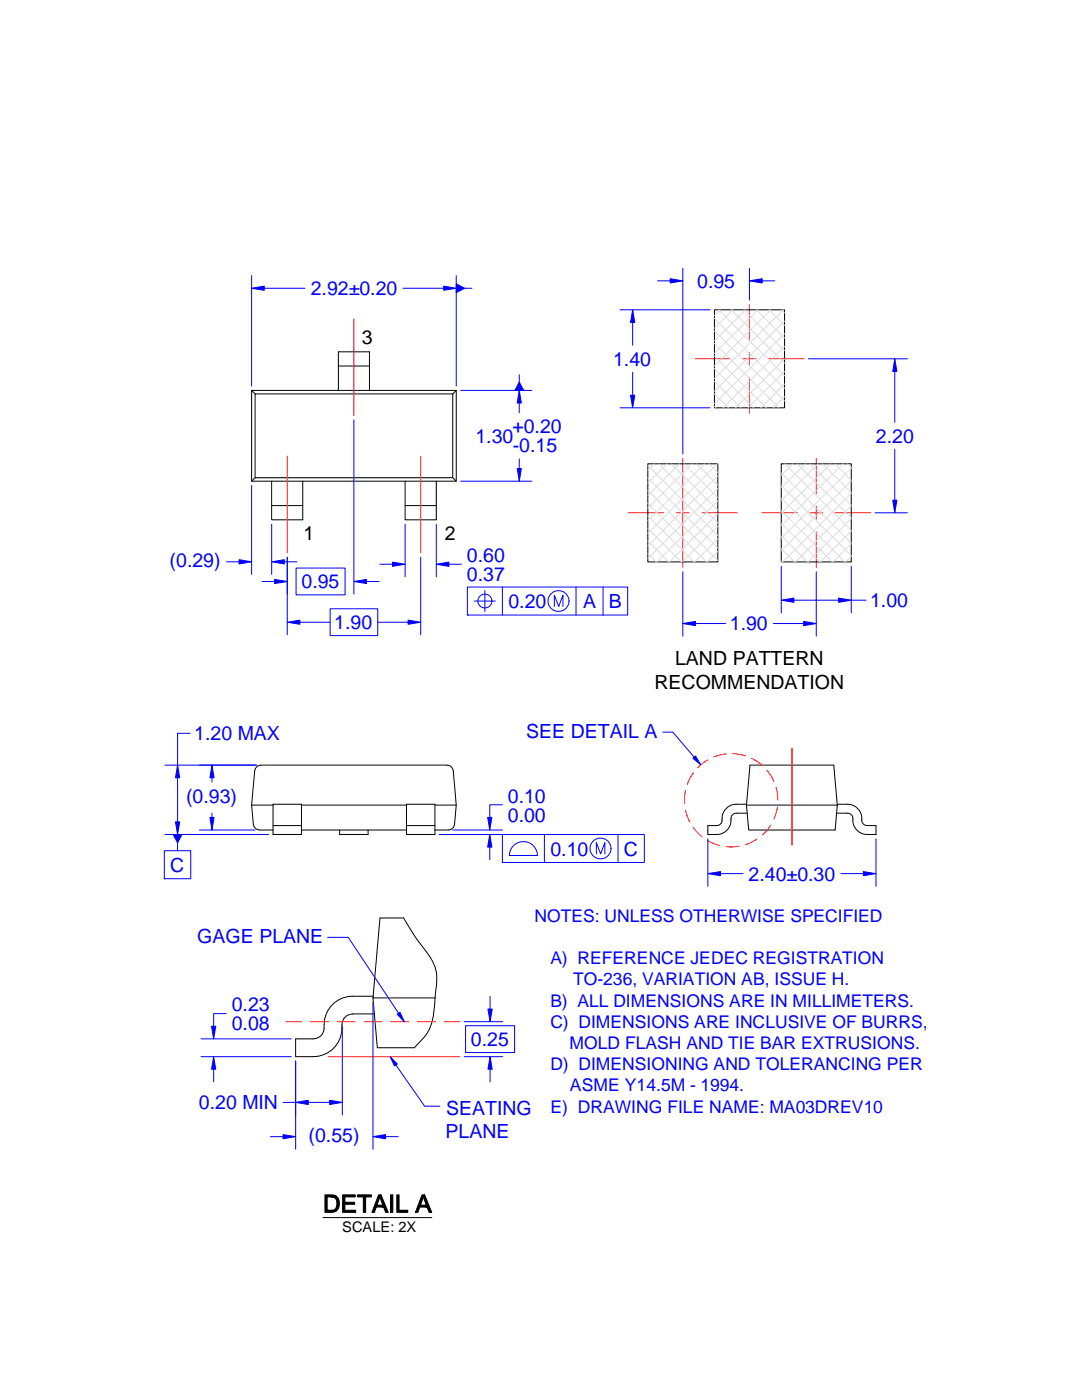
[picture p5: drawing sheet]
<svg xmlns="http://www.w3.org/2000/svg" width="216mm" height="279mm" viewBox="0 0 216 279" stroke-linecap="round" stroke-linejoin="round" font-family="sans-serif">
<g fill="none" stroke="#000" stroke-width=".2">
<path d="M50.2 77.9l.7 .7M50.2 77.9h40.8v18.1h-40.8zM50.9 78.6h39.4v16.7h-39.4zM67.5 77.9v-7.7h6.2v7.7M67.5 73h6.2M91 77.9l-.7 .7M50.9 95.3l-.7 .7M54.2 96v7.7h6.2v-7.7M80.8 96v7.7h6.3v-7.7M90.3 95.3l.7 .7M54.2 100.9h6.2M80.8 100.9h6.3"/>
<path d="M50.2 160.7h4.3M50.6 164.5l.1 .5 .4 .4 .7 .2M51.8 165.7h2.7M54.5 160.5h5.7v6h-5.7zM54.5 164.8h5.7M60.2 160.7h20.9M60.2 165.7h20.9M67.8 165.7v.8h5.6v-.8M81.1 164.8h5.7M81.1 160.5h5.7v6h-5.7zM86.8 165.7h2.7M86.8 160.7h4.2l-.6-6.9-.1-.4-.6-.6-.5-.1h-37.4l-.7 .4-.3 .7-.6 6.9 .3 3.8"/>
<path d="M91 160.7l-.4 4.1-.4 .6-.7 .2M148.9 160.7h18.2M148.9 160.7l.7-8h16.8l.7 8M149 160.5a4.7 4.7 0 0 0-4.1 .8 3.3 3.3 0 0 0-.8 2.6 1.09 1.09 0 0 1-1.1 .9h-1.8v1.7a4.4 4.4 0 0 0 3.8-.8 3.3 3.3 0 0 0 .9-2.6 1.09 1.09 0 0 1 1-.8h2.2M167.1 160.5a4.7 4.7 0 0 1 4 .8 3.3 3.3 0 0 1 .9 2.6 1.09 1.09 0 0 0 1 .9h1.8v1.7a4.4 4.4 0 0 1-3.8-.8 3.3 3.3 0 0 1-.8-2.6 1.09 1.09 0 0 0-1.1-.8h-2.2M167.1 160.7l-.5 5h-17.2l-.5-5"/>
</g>
<g fill="none" stroke="#f00" stroke-width=".2">
<path d="M70.6 63.6v19.3M57.3 91v19.3M83.9 91v19.3M136.8 157.8l-.2 2.6M138.3 154.2l-1.2 2.3M141.2 151.7l-.9 .6-1.1 .9M144.9 150.5l-2.5 .6M146.2 150.4l2.6 .5M150 151.3l2.1 1.5M153 153.7l1.4 2.2M154.9 157.1l.3 2.6M158 149.3v19.3"/>
<path d="M136.8 161.6l.9 2.5M138.3 165.2l1.8 1.8M141.2 167.8l1.3 .6 1.1 .3M147.5 168.9l-2.6 .1M151.1 167.4l-2.3 1.2M153.8 164.7l-1.7 1.9M155.1 161l-.7 2.5"/>
</g>
<path d="M138.3 151.3l.5-.4 1 1.7z" fill="#00f"/>
<path d="M132.2 146.1h2.1l4.2 5M138.3 151.3l.5-.4 1 1.7z" fill="none" stroke="#00f" stroke-width=".2"/>
<path d="M74.5 198.8h-4.1a5.7 5.7 0 0 0-5.7 5.7M86.8 199.2h-12.4l1.4-16h4.7a64.2 64.2 0 0 0 5.4 7.9 8.1 8.1 0 0 1 1.1 6.5 24.9 24.9 0 0 1-1.3 7.8 14.4 14.4 0 0 1-3 3.7h-7.4l-.9-9.9M64.7 204.5a2.26 2.26 0 0 1-2.2 2.8h-3.5M70.4 202.4a2.26 2.26 0 0 0-2.2 2.8 5.7 5.7 0 0 1-5.7 5.7h-3.5M70.4 202.4h4.3" fill="none" stroke="#000" stroke-width=".2"/>
<path d="M65.6 210.9h26.2" fill="none" stroke="#f00" stroke-width=".2"/>
<path d="M91 56.6l1.7 .9-1.7 .9z" fill="#00f"/>
<path d="M91 56.6l1.7 .9-1.7 .9zM91 57.5h3.2M103.6 74.8v3.1" fill="none" stroke="#00f" stroke-width=".2"/>
<path d="M103.6 76.3l.9 1.6h-1.8z" fill="#00f"/>
<path d="M103.6 76.3l.9 1.6h-1.8z" fill="none" stroke="#00f" stroke-width=".2"/>
<path d="M77.9 210.9l1.4 1.4-.6 .4z" fill="#00f"/>
<path d="M77.9 210.9l1.4 1.4-.6 .4zM79 212.5l5.7 8.3h3.1" fill="none" stroke="#00f" stroke-width=".2"/>
<g fill="#000" stroke="#000" stroke-width=".2">
<path d="M64.8 238.5a3.3 3.3 0 0 1 2.3 .2l-1.8 .2v2.6l1.8 .2-.9 .3h-1.4z" fill-rule="evenodd"/>
<path d="M66 238.9l1.2-.1a2.12 2.12 0 0 1-.1 2.9l-1.8-.2a1.86 1.86 0 0 0 1.6-.2 1.72 1.72 0 0 0-.3-2.3z" fill-rule="evenodd"/>
<path d="M68.4 238.5h2.5v.4h-2.1v1h2v.4h-2v1.2h2.2v.5h-2.6z" fill-rule="evenodd"/>
<path d="M71.3 238.5h2.8v.4h-1.1v3.1h-.5v-3.1h-1.2z" fill-rule="evenodd"/>
<path d="M75.5 238.5h.5l-.2 .3-.6 1.7 1.3 .4h-1.4l-.4 1.1h-.5z" fill-rule="evenodd"/>
<path d="M76 238.5l1.5 3.5h-.6l-.4-1.1-1.3-.4h1.2l-.6-1.7z" fill-rule="evenodd"/>
<path d="M79.2 238.5h.4v3h1.8v.5h-2.2z" fill-rule="evenodd"/>
<path d="M84.2 238.5h.5l-.2 .3-.6 1.7 1.3 .4h-1.4l-.4 1.1h-.5z" fill-rule="evenodd"/>
<path d="M84.7 238.5l1.4 3.5h-.5l-.4-1.1-1.3-.4h1.2l-.6-1.7z" fill-rule="evenodd"/>
<path d="M77.9 238.5h.5v3.5h-.5z" fill-rule="evenodd"/>
</g>
<path d="M64.5 243h21.7" fill="none" stroke="#000" stroke-width=".2"/>
<path d="M57 203.9h3.2M62 203.9h3.5M67.3 203.9h3.5M72.6 203.9h3.6M78 203.9h3.5M83.3 203.9h3.6M88.6 203.9h3.2" fill="none" stroke="#f00" stroke-width=".2"/>
<path d="M79.2 202.4l.6-.4 .9 1.9z" fill="#00f"/>
<path d="M65.4 187.1h4.1l10 15.1M59 211.8v17.6M74.4 200v29.4M79.2 202.4l.6-.4 .9 1.9zM54 226.8h2.5M76.9 226.8h2.6" fill="none" stroke="#00f" stroke-width=".2"/>
<path d="M142.6 61.8h13.9v19.6h-13.9zM129.3 92.6h13.9v19.5h-13.9zM155.9 92.6h14v19.5h-14zM59 207.3v3.6" fill="none" stroke="#000" stroke-width=".2"/>
<g fill="none" stroke="#f00" stroke-width=".2">
<path d="M138.7 71.6h7M148.3 71.6h2.5M149.5 60.7v7.1M149.5 70.3v2.6M149.5 75.4v7.1M153.4 71.6h7M136.2 91.5v21.7M162.9 91.5v7M125.4 102.3h7M135 102.3h2.5M140.1 102.3h7M152 102.3h7.1"/>
<path d="M161.6 102.3h2.5M162.9 101.1v2.5M162.9 106.2v7M166.7 102.3h7.1"/>
</g>
<g fill="none" stroke="#dcdcdc" stroke-width=".2">
<path d="M142.6 73.6l7.8 7.8M142.6 71.1l10.3 10.3M142.6 76.1l5.3 5.3M142.6 66l13.9 14M142.6 63.5l13.9 14M142.6 78.6l2.8 2.8M142.6 68.5l12.8 12.9M143.4 61.8l13.1 13.2M143.7 61.8l-1.1 1.2M145.9 61.8l10.6 10.7M146.3 61.8l-3.7 3.7M148.4 61.8l8.1 8.2"/>
<path d="M148.8 61.8l-6.2 6.2M150.9 61.8l5.6 5.7M151.3 61.8l-8.7 8.7M153.4 61.8l3.1 3.2M153.8 61.8l-11.2 11.2M155.9 61.8l.6 .6M156.3 61.8l-13.7 13.7M156.5 64.1l-13.9 14M156.5 66.6l-13.9 14M156.5 76.6l-4.7 4.8M156.5 71.6l-9.7 9.8M156.5 69.1l-12.2 12.3"/>
<path d="M156.5 79.1l-2.2 2.3M156.5 74.1l-7.2 7.3M129.3 97.9l13.9 14M129.3 95.4l13.9 14M129.3 92.9l13.9 14M130.6 92.6l-1.3 1.3M131.5 92.6l11.7 11.8M133.1 92.6l-3.8 3.8M134 92.6l9.2 9.2M135.6 92.6l-6.3 6.3M136.5 92.6l6.7 6.7M138.1 92.6l-8.8 8.8"/>
<path d="M139 92.6l4.2 4.2M140.6 92.6l-11.3 11.3M141.5 92.6l1.7 1.7M142.6 81.1l.3 .3M143.1 92.6l-13.8 13.8M143.2 95l-13.9 14M143.2 97.5l-13.9 14M143.2 100l-12.1 12.1M155.9 99.4l12.7 12.7M155.9 94.4l14 14M155.9 96.9l14 14M156.6 92.6l13.3 13.3"/>
<path d="M158.2 92.6l-2.3 2.3M159.1 92.6l10.8 10.8M160.7 92.6l-4.8 4.8M161.6 92.6l8.3 8.2M163.2 92.6l-7.3 7.3M164.1 92.6l5.8 5.7M165.7 92.6l-9.8 9.8M166.6 92.6l3.3 3.2M168.2 92.6l-12.3 12.3M169.1 92.6l.8 .7M169.9 98.5l-13.7 13.6M169.9 93.5l-14 13.9"/>
<path d="M169.9 95.9l-14 14M129.3 110.5l1.6 1.6M129.3 100.4l11.7 11.7M129.3 105.5l6.7 6.6M129.3 108l4.2 4.1M129.3 102.9l9.2 9.2M143.2 110l-2.1 2.1M143.2 105l-7.1 7.1M143.2 102.5l-9.6 9.6M143.2 107.5l-4.6 4.6M155.9 112l.2 .1M155.9 109.5l2.7 2.6"/>
<path d="M155.9 104.5l7.7 7.6M155.9 107l5.2 5.1M155.9 101.9l10.2 10.2M169.9 101l-11.2 11.1M169.9 106l-6.2 6.1M169.9 111l-1.2 1.1M169.9 103.5l-8.7 8.6M169.9 108.5l-3.7 3.6"/>
</g>
<path d="M56.5 226.4l2.5 .4-2.5 .5z" fill="#00f"/>
<path d="M56.5 226.4l2.5 .4-2.5 .5z" fill="none" stroke="#00f" stroke-width=".2"/>
<path d="M74.4 226.8l2.5-.4v.9z" fill="#00f"/>
<path d="M74.4 226.8l2.5-.4v.9z" fill="none" stroke="#00f" stroke-width=".2"/>
<path d="M34.5 166.5h1.8l-.9 1.7z" fill="#00f"/>
<path d="M39.8 152.7h11.4M42.3 155.2v.9M34.5 166.5h1.8l-.9 1.7zM35.4 166.6v3.2M39.8 165.7h11.1M42.3 162.3v.8" fill="none" stroke="#00f" stroke-width=".2"/>
<path d="M41.9 163.1h.8l-.4 2.6z" fill="#00f"/>
<path d="M41.9 163.1h.8l-.4 2.6z" fill="none" stroke="#00f" stroke-width=".2"/>
<path d="M42.3 152.7l.4 2.5h-.8z" fill="#00f"/>
<path d="M32.9 152.7h18.3M35.4 155.2v8.8M38 146.3h-2.6v6.4M42.3 152.7l.4 2.5h-.8zM32.9 166.5h20.7" fill="none" stroke="#00f" stroke-width=".2"/>
<path d="M35 164h.9l-.5 2.5z" fill="#00f"/>
<path d="M35 164h.9l-.5 2.5z" fill="none" stroke="#00f" stroke-width=".2"/>
<path d="M35.4 152.7l.5 2.5h-.9z" fill="#00f"/>
<path d="M35.4 152.7l.5 2.5h-.9zM32.8 169.8h5.3v5.6h-5.3zM32.8 175.4h.1M87.7 166.5h12.5M90.3 165.7h9.9M97.7 169.1v2.5M100.2 160.6h-2.5v2.5" fill="none" stroke="#00f" stroke-width=".2"/>
<path d="M97.7 166.5l.4 2.6h-.8z" fill="#00f"/>
<path d="M97.7 166.5l.4 2.6h-.8z" fill="none" stroke="#00f" stroke-width=".2"/>
<path d="M97.3 163.1h.8l-.4 2.6z" fill="#00f"/>
<g fill="none" stroke="#00f" stroke-width=".2">
<path d="M97.3 163.1h.8l-.4 2.6zM100.2 166.5h28.4v5.6h-28.4zM100.2 172.1h.1M102.4 168.8a2.8 2.8 0 0 1 3.1-.6 2.8 2.8 0 0 1 1.7 2.5h-5.6l.4-1.2zM108.6 166.5v5.6M119 170.4v-2.2l.8 2.2 .9-2.2v2.2M123.3 166.5v5.6M141.2 167.4v9.5M143.8 174.3h4.4M167.8 174.3h4.5M174.8 167.4v9.5"/>
<circle cx="119.8" cy="169.3" r="2.09"/>
</g>
<path d="M141.2 174.3l2.6-.4v.9z" fill="#00f"/>
<path d="M141.2 174.3l2.6-.4v.9z" fill="none" stroke="#00f" stroke-width=".2"/>
<path d="M172.3 173.9l2.5 .4-2.5 .5z" fill="#00f"/>
<path d="M50.2 55v22M52.7 57.5h8.2M80.4 57.5h8.1M91 55v22M172.3 173.9l2.5 .4-2.5 .5z" fill="none" stroke="#00f" stroke-width=".2"/>
<path d="M50.2 57.5l2.5-.4v.8z" fill="#00f"/>
<path d="M50.2 57.5l2.5-.4v.8z" fill="none" stroke="#00f" stroke-width=".2"/>
<path d="M88.5 57.1l2.5 .4-2.5 .4z" fill="#00f"/>
<path d="M88.5 57.1l2.5 .4-2.5 .4zM91.9 77.9h14.2M91.9 96h14.2M103.6 80.4v2M103.6 91.6v1.9" fill="none" stroke="#00f" stroke-width=".2"/>
<path d="M103.6 77.9l.4 2.5h-.8z" fill="#00f"/>
<path d="M103.6 77.9l.4 2.5h-.8z" fill="none" stroke="#00f" stroke-width=".2"/>
<path d="M103.2 93.5h.8l-.4 2.5z" fill="#00f"/>
<path d="M103.2 93.5h.8l-.4 2.5zM75.8 112.6h2.5M80.8 104.6v10.5M87.1 104.6v10.5M89.6 112.6h2.5" fill="none" stroke="#00f" stroke-width=".2"/>
<path d="M78.3 112.2l2.5 .4-2.5 .4z" fill="#00f"/>
<path d="M78.3 112.2l2.5 .4-2.5 .4z" fill="none" stroke="#00f" stroke-width=".2"/>
<path d="M87.1 112.6l2.5-.4v.8z" fill="#00f"/>
<g fill="none" stroke="#00f" stroke-width=".2">
<path d="M57.3 111.2v15.5M83.9 111.2v15.5M87.1 112.6l2.5-.4v.8zM93.3 117.2h31.9v5.5h-31.9zM94.7 120h4.1M96.8 117.9v4.1M100.2 117.2v5.5M114.9 117.2v5.5M120.3 117.2v5.5M59.8 124.2h6.1M75.4 124.2h6M93.3 122.7h.1"/>
<path d="M110.6 121v-2.2l.9 2.2 .8-2.2v2.2"/>
<circle cx="96.8" cy="120" r="1.39"/>
<circle cx="111.4" cy="120" r="2.09"/>
</g>
<path d="M81.4 123.8l2.5 .4-2.5 .4z" fill="#00f"/>
<path d="M81.4 123.8l2.5 .4-2.5 .4z" fill="none" stroke="#00f" stroke-width=".2"/>
<path d="M57.3 124.2l2.5-.4v.8z" fill="#00f"/>
<path d="M70.6 83.8v34.8M52.3 116.1h2.5M57.3 111.2v7.4M73.1 116.1h2.5M57.3 124.2l2.5-.4v.8zM65.9 121.5h9.5v5.4h-9.5z" fill="none" stroke="#00f" stroke-width=".2"/>
<path d="M70.6 116.1l2.5-.5v.9z" fill="#00f"/>
<path d="M70.6 116.1l2.5-.5v.9z" fill="none" stroke="#00f" stroke-width=".2"/>
<path d="M54.8 115.6l2.5 .5-2.5 .4z" fill="#00f"/>
<path d="M50.2 96.9v17.7M45.2 112.1h2.5M54.2 104.6v10M54.8 115.6l2.5 .5-2.5 .4zM56.7 112.1h2.5M59.1 113.4h9.8v5.3h-9.8z" fill="none" stroke="#00f" stroke-width=".2"/>
<path d="M54.2 112.1l2.5-.4v.8z" fill="#00f"/>
<path d="M54.2 112.1l2.5-.4v.8z" fill="none" stroke="#00f" stroke-width=".2"/>
<path d="M47.7 111.7l2.5 .4-2.5 .4z" fill="#00f"/>
<path d="M131.2 56h2.5M136.2 53.5v37.1M149.5 53.5v6.4M152.1 56h2.5M47.7 111.7l2.5 .4-2.5 .4z" fill="none" stroke="#00f" stroke-width=".2"/>
<path d="M149.5 56l2.6-.4v.9z" fill="#00f"/>
<path d="M149.5 56l2.6-.4v.9z" fill="none" stroke="#00f" stroke-width=".2"/>
<path d="M133.7 55.6l2.5 .4-2.5 .5z" fill="#00f"/>
<path d="M133.7 55.6l2.5 .4-2.5 .5zM123.7 61.8h18M126.2 64.3v4.6M126.2 74.3v4.6M123.7 81.4h18" fill="none" stroke="#00f" stroke-width=".2"/>
<path d="M126.2 61.8l.5 2.5h-.9z" fill="#00f"/>
<path d="M126.2 61.8l.5 2.5h-.9z" fill="none" stroke="#00f" stroke-width=".2"/>
<path d="M125.8 78.9h.9l-.5 2.5z" fill="#00f"/>
<path d="M125.8 78.9h.9l-.5 2.5zM161.3 71.6h19.8M178.5 74.1v10.2M178.5 89.7v10.1M174.6 102.3h6.5" fill="none" stroke="#00f" stroke-width=".2"/>
<path d="M178.5 71.6l.5 2.5h-.9z" fill="#00f"/>
<path d="M178.5 71.6l.5 2.5h-.9z" fill="none" stroke="#00f" stroke-width=".2"/>
<path d="M178.1 99.8h.9l-.5 2.5z" fill="#00f"/>
<path d="M178.1 99.8h.9l-.5 2.5zM155.9 113v9.3M158.4 119.8h8.9M169.9 113v9.3M169.9 119.8h2.9" fill="none" stroke="#00f" stroke-width=".2"/>
<path d="M155.9 119.8l2.5-.4v.8z" fill="#00f"/>
<path d="M155.9 119.8l2.5-.4v.8z" fill="none" stroke="#00f" stroke-width=".2"/>
<path d="M167.3 119.4l2.6 .4-2.6 .4z" fill="#00f"/>
<path d="M136.2 114.1v12.9M162.9 114.1v12.9M167.3 119.4l2.6 .4-2.6 .4zM138.8 124.4h6M154.3 124.4h6.1" fill="none" stroke="#00f" stroke-width=".2"/>
<path d="M160.4 124l2.5 .4-2.5 .5z" fill="#00f"/>
<path d="M160.4 124l2.5 .4-2.5 .5z" fill="none" stroke="#00f" stroke-width=".2"/>
<path d="M136.2 124.4l2.6-.4v.9z" fill="#00f"/>
<path d="M136.2 124.4l2.6-.4v.9zM97.8 198.9v2.5M92.6 210.9h7.7M92.6 203.9h7.7M97.8 213.4v2.5" fill="none" stroke="#00f" stroke-width=".2"/>
<path d="M97.8 210.9l.4 2.5h-.8z" fill="#00f"/>
<path d="M97.8 210.9l.4 2.5h-.8z" fill="none" stroke="#00f" stroke-width=".2"/>
<path d="M97.4 201.4h.8l-.4 2.5z" fill="#00f"/>
<path d="M40.1 210.9h18M40.1 207.3h18M42.6 213.4v2.5M45.1 202.3h-2.5v2.5M92.9 204.7h9.8v5.4h-9.8zM97.4 201.4h.8l-.4 2.5z" fill="none" stroke="#00f" stroke-width=".2"/>
<path d="M42.6 210.9l.5 2.5h-.9z" fill="#00f"/>
<path d="M42.6 210.9l.5 2.5h-.9z" fill="none" stroke="#00f" stroke-width=".2"/>
<path d="M42.2 204.8h.9l-.5 2.5z" fill="#00f"/>
<path d="M42.2 204.8h.9l-.5 2.5zM59 211.8v10.7M68.3 204.8v17.7M56.5 220h2.5M61.5 220h4.3" fill="none" stroke="#00f" stroke-width=".2"/>
<path d="M65.8 219.6l2.5 .4-2.5 .4z" fill="#00f"/>
<path d="M65.8 219.6l2.5 .4-2.5 .4z" fill="none" stroke="#00f" stroke-width=".2"/>
<path d="M59 220l2.5-.4v.8z" fill="#00f"/>
<path d="M59 220l2.5-.4v.8z" fill="none" stroke="#00f" stroke-width=".2"/>
<g font-size="3.9" fill="#00f">
<text x="62" y="58.9">2.92±0.20</text>
<text x="139.1" y="57.4">0.95</text>
<text x="122.3" y="73">1.40</text>
<text x="94.8" y="88.4">1.30</text>
<text x="102.2" y="86.5">+0.20</text>
<text x="174.8" y="88.4">2.20</text>
<text x="102.3" y="90.3">-0.15</text>
<text x="33.8" y="113.1">(0.29)</text>
<text x="93.2" y="112.1">0.60</text>
<text x="60.2" y="117.4">0.95</text>
<text x="93.2" y="115.9">0.37</text>
<text x="66.7" y="125.6">1.90</text>
<text x="101.5" y="121.3">0.20</text>
<text x="116.3" y="121.3">A</text>
<text x="121.5" y="121.3">B</text>
<text x="145.6" y="125.8">1.90</text>
<text x="173.6" y="121.2">1.00</text>
<text x="38.8" y="147.7">1.20 MAX</text>
<text x="105" y="147.2">SEE DETAIL A</text>
<text x="37.1" y="160.2">(0.93)</text>
<text x="101.3" y="160.2">0.10</text>
<text x="101.3" y="164">0.00</text>
<text x="34" y="174">C</text>
<text x="109.8" y="170.8">0.10</text>
<text x="124.5" y="170.8">C</text>
<text x="149.4" y="175.7">2.40±0.30</text>
<text x="39.4" y="188.2">GAGE PLANE</text>
<text x="46.2" y="201.8">0.23</text>
<text x="46.2" y="205.6">0.08</text>
<text x="94" y="208.7">0.25</text>
<text x="39.7" y="221.4">0.20 MIN</text>
<text x="61.6" y="227.9">(0.55)</text>
<text x="88.9" y="227.2">PLANE</text>
<text x="89" y="222.5">SEATING</text>
</g>
<g font-size="3.9">
<text x="72.2" y="68.7">3</text>
<text x="60.5" y="107.8">1</text>
<text x="88.7" y="107.8">2</text>
<text x="130.6" y="137.5">RECOMMENDATION</text>
<text x="134.7" y="132.8">LAND PATTERN</text>
</g>
<g font-size="3.5" fill="#00f">
<text x="106.6" y="184">NOTES: UNLESS OTHERWISE SPECIFIED</text>
<text x="109.8" y="192.4">A) REFERENCE JEDEC REGISTRATION</text>
<text x="114.4" y="196.6">TO-236, VARIATION AB, ISSUE H.</text>
<text x="109.8" y="200.9">B) ALL DIMENSIONS ARE IN MILLIMETERS.</text>
<text x="109.8" y="205.1">C) DIMENSIONS ARE INCLUSIVE OF BURRS,</text>
<text x="113.7" y="209.3">MOLD FLASH AND TIE BAR EXTRUSIONS.</text>
<text x="109.8" y="213.6">D) DIMENSIONING AND TOLERANCING PER</text>
<text x="113.7" y="217.8">ASME Y14.5M - 1994.</text>
<text x="109.8" y="222.1">E) DRAWING FILE NAME: MA03DREV10</text>
</g>
<text font-size="2.9" x="68.3" y="245.8">SCALE: 2X</text>
</svg>
